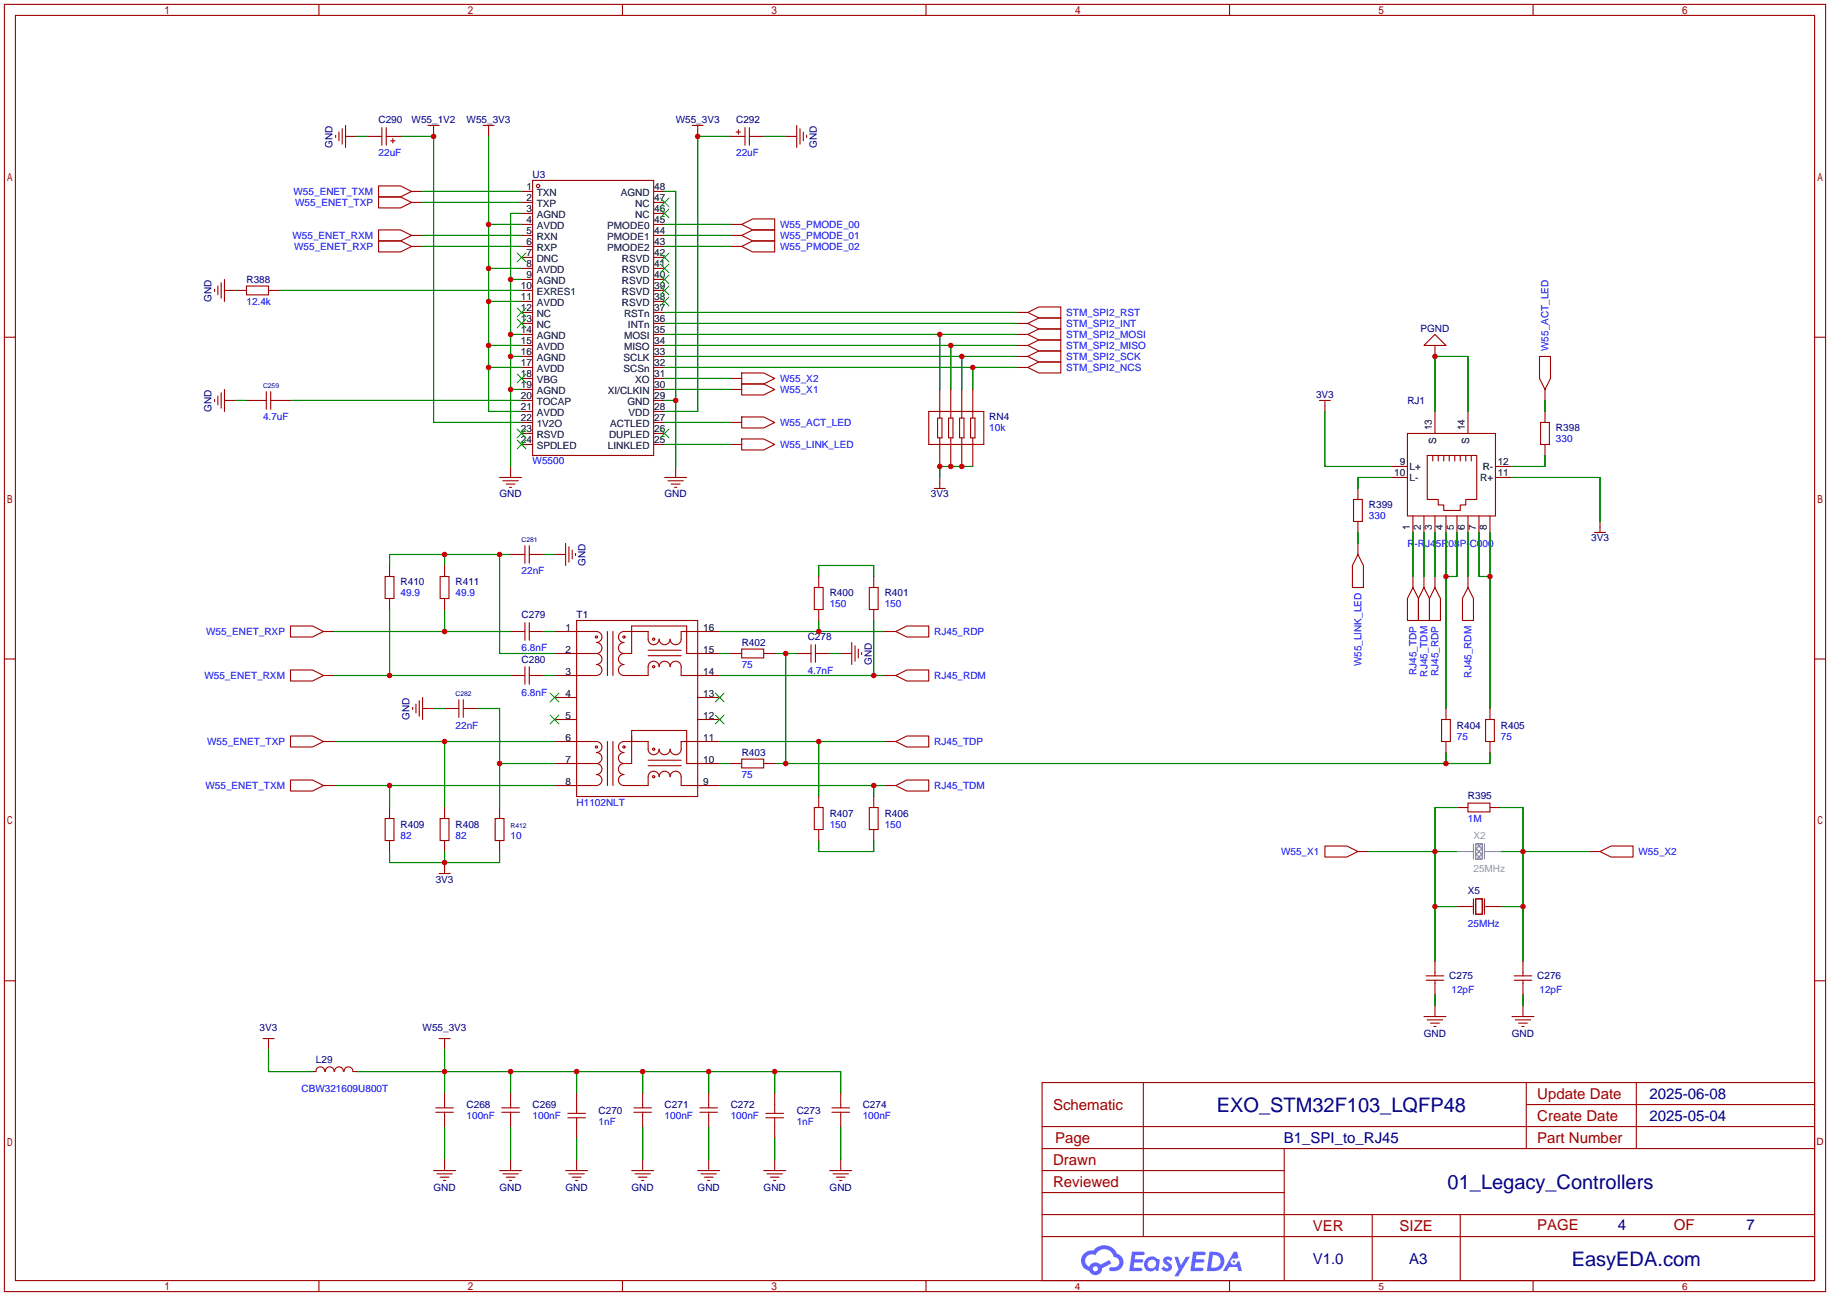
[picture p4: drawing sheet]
<svg xmlns="http://www.w3.org/2000/svg" width="422mm" height="299mm" viewBox="0 0 422 299" stroke-linecap="round" stroke-linejoin="round" font-family="sans-serif">
<g fill="none" stroke="#a10000" stroke-width=".25">
<path d="M1 1h420.4v297.2h-420.4zM3.6 3.6h415.2v292.1h-415.2zM73.6 1v2.6M143.7 1v2.6M213.7 1v2.6M283.8 1v2.6M353.9 1v2.6M1 77.9h2.6M418.8 77.9h2.6M1 152.1h2.6M418.8 152.1h2.6M1 226.4h2.6"/>
<path d="M418.8 226.4h2.6M240.5 249.9h178.3v45.8h-178.3zM263.9 249.9v35.6M352.3 249.9v15.3M352.3 255h66.5M377.7 249.9v15.3M240.5 270.3h55.9M240.5 265.2h178.3M240.5 275.3h55.9M240.5 260.1h178.3M296.4 265.2v30.5M73.6 295.7v2.5"/>
<path d="M143.7 295.7v2.5M213.7 295.7v2.5M240.5 285.5h178.3M240.5 280.4h178.3M283.8 295.7v2.5M316.7 280.4v15.3M337.1 280.4v15.3M353.9 295.7v2.5"/>
</g>
<g fill="#5487ff">
<path d="M268.8 290.3a1.3 1.3 0 0 1 1.8 .3l-.4 .6a.54 .54 0 0 0-.9-.2l.1 .2a1.28 1.28 0 0 1 .8 2 1.53 1.53 0 0 1-2.2-.3l.6-.6 .7 .5a.31 .31 0 0 0 .4-.3 .31 .31 0 0 0-.3-.3 1.12 1.12 0 0 1-.6-1.9z"/>
<path d="M271.1 290.2h.8l.7 1.9 1.1-1.9h1l-2.8 4.5h-.8l.9-1.7z"/>
<path d="M261.3 289h2.2a.46 .46 0 0 1 .6 .1 .46 .46 0 0 1 .1 .5l-.4 .2h-1.7l-.2 .9h1.7a.4 .4 0 0 1 .3 .4 .4 .4 0 0 1-.4 .4h-1.7l-.2 1.2h1.4a.46 .46 0 0 1 .5 .1 .46 .46 0 0 1 .1 .5l-.3 .2h-2.7z"/>
<path d="M275.4 289h2.2a.47 .47 0 0 1 .6 .1 .47 .47 0 0 1 .1 .5l-.4 .2h-1.7l-.2 .9h1.7a.4 .4 0 0 1 .3 .4 .4 .4 0 0 1-.4 .4h-1.7l-.2 1.2h1.4a.46 .46 0 0 1 .5 .1 .46 .46 0 0 1 .1 .5l-.3 .2h-2.6z"/>
<path d="M284.8 289h.7l.4 1.3-.7 .4a.75 .75 0 0 0-1.1 .3 .75 .75 0 0 0 .5 1 .75 .75 0 0 0 .9-.6l.6-.3 .6 2.4h-.9l-.2-1h-1.9l-.5 1h-.9z"/>
<path d="M279.2 289l-.7 4.5h1.5a2.27 2.27 0 0 0 2.6-2.3 2.27 2.27 0 0 0-2.7-2.2zM280 289.8a1.5 1.5 0 0 1 1.7 1.5 1.5 1.5 0 0 1-1.9 1.4h-.3z"/>
<path d="M264.6 290.6a1.6 1.6 0 0 0-.3 2.3 1.6 1.6 0 0 0 2.3 .2l.8 .4 .3-2.5-.2-.3h-.4a1.58 1.58 0 0 0-2.5-.1zM265.2 291.1a.99 .99 0 0 1 1.6 .6 .99 .99 0 0 1-1.3 1.1 .98 .98 0 0 1-.3-1.7z"/>
<path d="M250.2 289.4a2.37 2.37 0 0 0 1.2 4 1.54 1.54 0 0 0 1.7 1 1.54 1.54 0 0 0 1.3-1.6l2.1-1.1-.4-.8-2.1 1.1a1.57 1.57 0 0 0-2.6 .4 1.5 1.5 0 0 1-.7-2.1 1.5 1.5 0 0 1 2.1-.5 2.23 2.23 0 0 1 2.3-1.4 2.23 2.23 0 0 1 2 1.8 1.16 1.16 0 0 1 1.3 1.1 1.16 1.16 0 0 1-1.1 1.3h-.7a.47 .47 0 0 0-.6 .3 .47 .47 0 0 0 .4 .6 2.14 2.14 0 0 0 2.8-1.4 2.14 2.14 0 0 0-1.4-2.7 3.2 3.2 0 0 0-5.4-.7l-1.2 .1zM252.3 292.9a.58 .58 0 0 1 1.1 0 .58 .58 0 0 1-1.1 0z"/>
<circle cx="284.8" cy="291.3" r=".28"/>
</g>
<g fill="none" stroke="#a10000" stroke-width=".25">
<path d="M77.5 31.2v.6M78.2 30.5v2M79 29.7v3.6M79.8 31.5h2.5M79.8 29v5M84.8 31.5h3.3M88.1 29.5v4M89.2 29.5v4M89.2 31.5h3.3M90.2 32.5h1M90.7 32v1M98.8 29h2.5"/>
<path d="M100.1 29v2.5M111.5 29h2.5M112.8 29v2.5M159.8 29h2.5M161 29v2.5M168.7 31.5h3.3M169.9 30.5h1M170.4 30v1M172 29.5v4M173 31.5h3.3M173 29.5v4M181.4 31.5h2.5"/>
<path d="M183.9 29v5M184.7 29.7v3.6M185.4 30.5v2M186.2 31.2v.6M87.4 42.9h5.1l2.5 1.3-2.5 1.3h-5.1zM87.4 45.5h5.1l2.5 1.2-2.5 1.3h-5.1zM87.4 53.1h5.1l2.5 1.3-2.5 1.2h-5.1zM87.4 55.6h5.1l2.5 1.3-2.5 1.3h-5.1zM95 44.2h2.5M95 46.7h2.5M95 54.4h2.5M95 56.9h2.5"/>
<path d="M120.4 44.2h2.5M120.4 46.7h2.5M120.4 49.3h2.5M120.4 51.8h2.5M120.4 54.4h2.5M120.4 56.9h2.5M120.4 59.4h2.5M122.9 41.7h28v63.5h-28zM150.9 44.2h2.5M150.9 46.7h2.5M150.9 49.3h2.5M150.9 51.8h2.5"/>
<path d="M150.9 54.4h2.5M150.9 56.9h2.5M150.9 59.4h2.5M168.7 51.8h2.5M168.7 54.4h2.5M168.7 56.9h2.5M171.2 56.9l2.5-1.3h5.1v2.6h-5.1zM171.2 51.8l2.5-1.3h5.1v2.6h-5.1zM171.2 54.4l2.5-1.3h5.1v2.5h-5.1zM49.5 66.8v.5M50.3 66v2.1M51.1 65.3v3.5"/>
<path d="M51.8 67.1h5.1M51.8 64.5v5.1M56.9 66h5.1v2.1h-5.1zM62 67.1h2.5M120.4 62h2.5M120.4 64.5h2.5M120.4 67.1h2.5M120.4 69.6h2.5M120.4 72.1h2.5M120.4 74.7h2.5M120.4 77.2h2.5M120.4 79.8h2.5"/>
<path d="M150.9 62h2.5M150.9 64.5h2.5M150.9 67.1h2.5M150.9 69.6h2.5M150.9 72.1h2.5M150.9 74.7h2.5M150.9 77.2h2.5M150.9 79.8h2.5M234.7 72.1h2.5M234.7 74.7h2.5M234.7 77.2h2.5M234.7 79.8h2.5"/>
<path d="M237.2 77.2l2.6-1.3h5.1v2.6h-5.1zM237.2 79.8l2.6-1.3h5.1v2.5h-5.1zM237.2 72.1l2.6-1.2h5.1v2.5h-5.1zM237.2 74.7l2.6-1.3h5.1v2.5h-5.1zM328.7 79.8l2.5-2.6 2.6 2.6zM331.2 79.8v2.5M49.5 92.2v.5M50.3 91.4v2.1M51.1 90.7v3.5M51.8 92.5h2.6M51.8 89.9v5.1M56.9 92.5h4.6"/>
<path d="M61.5 90.4v4.1M62.5 92.5h4.6M62.5 90.4v4.1M120.4 82.3h2.5M120.4 84.8h2.5M120.4 87.4h2.5M120.4 89.9h2.5M120.4 92.5h2.5M120.4 95h2.5M120.4 97.5h2.5M150.9 82.3h2.5M150.9 84.8h2.5"/>
<path d="M150.9 87.4h2.5M150.9 89.9h2.5M150.9 92.5h2.5M150.9 95h2.5M150.9 97.5h2.5M168.7 87.4h2.5M168.7 89.9h2.5M168.7 97.5h2.5M171.2 96.3h5.1l2.5 1.2-2.5 1.3h-5.1zM171.2 86.1h5.1l2.5 1.3-2.5 1.2h-5.1zM171.2 88.6h5.1l2.5 1.3-2.5 1.3h-5.1zM214.4 95h12.7v7.6h-12.7z"/>
<path d="M216.4 96.5h1v4.6h-1zM216.9 89.9v6.6M218.9 96.5h1.1v4.6h-1.1zM219.5 89.9v6.6M221.5 96.5h1v4.6h-1zM222 89.9v6.6M224 96.5h1v4.6h-1zM224.5 89.9v6.6M234.7 82.3h2.5M234.7 84.8h2.5M237.2 82.3l2.6-1.3h5.1v2.6h-5.1zM237.2 84.8l2.6-1.2h5.1v2.5h-5.1z"/>
<path d="M304.5 92.5h2.6M305.8 92.5v2.5M331.2 95v5.1M338.8 95v5.1M355.3 82.3h2.6v5.1l-1.3 2.5-1.3-2.5zM355.6 97.5h2v5.1h-2zM356.6 89.9v2.6M356.6 95v2.5M115.3 110.2h5.1M116.1 111h3.5M116.8 111.8h2.1M117.6 112.5h.5"/>
<path d="M117.9 107.7v2.5M120.4 100.1h2.5M120.4 102.6h2.5M150.9 100.1h2.5M150.9 102.6h2.5M153.4 110.2h5.1M154.2 111h3.5M154.9 111.8h2.1M155.7 112.5h.5M156 107.7v2.5M168.7 102.6h2.5M171.2 101.3h5.1l2.5 1.3-2.5 1.3h-5.1z"/>
<path d="M215.6 112.8h2.6M216.9 101.1v6.6M216.9 110.2v2.6M219.5 101.1v6.6M222 101.1v6.6M224.5 101.1v6.6M312.4 115.3h2.1v5.1h-2.1zM313.4 112.8v2.5M321.1 110.2h3.8M321.1 107.7h3.8M324.9 100.1h20.3v19h-20.3zM326.1 119.1v3.8"/>
<path d="M328.7 119.1v3.8M329.4 105.2h11.5v10.1h-2.6v1.3h-1.2v1.3h-3.9v-1.3h-1.2v-1.3h-2.6zM330.7 105.2v1.2M331.2 119.1v3.8M332 105.2v1.2M333.2 105.2v1.2M333.8 119.1v3.8M334.5 105.2v1.2M335.8 105.2v1.2M336.3 119.1v3.8M337.1 105.2v1.2M338.3 105.2v1.2"/>
<path d="M338.8 119.1v3.8M339.6 105.2v1.2M341.4 119.1v3.8M343.9 119.1v3.8M345.2 110.2h3.8M345.2 107.7h3.8M356.6 102.6v2.6M88.9 133.1h2v5.1h-2zM89.9 130.6v2.5M89.9 138.2v2.5M101.6 133.1h2v5.1h-2zM102.6 130.6v2.5"/>
<path d="M102.6 138.2v2.5M117.9 128h3.3M121.2 126v4M122.2 126v4M122.2 128h3.3M128 128h2.6M130.6 125.5v5.1M131.3 126.2v3.6M132.1 127v2M132.8 127.8v.5M188 135.6h2v5.1h-2zM189 133.1v2.5"/>
<path d="M200.7 135.6h2v5.1h-2zM201.7 133.1v2.5M313.4 128l1.3 2.6v5h-2.5v-5zM313.4 120.4v2.5M313.4 125.5v2.5M326.1 135.6l1.3 2.6v5.1h-2.5v-5.1zM326.1 133.1v2.5M328.7 135.6l1.2 2.6v5.1h-2.5v-5.1zM328.7 133.1v2.5M331.2 135.6l1.3 2.6v5.1h-2.6v-5.1zM331.2 133.1v2.5M338.8 135.6l1.3 2.6v5.1h-2.5v-5.1z"/>
<path d="M338.8 133.1v2.5M368 122.9h2.6M369.3 120.4v2.5M67.1 144.5h5l2.6 1.3-2.6 1.3h-5zM67.1 154.7h5l2.6 1.3-2.6 1.2h-5zM74.7 156h2.5M74.7 145.8h2.5M117.9 156h3.3M117.9 145.8h3.3M121.2 143.8v4M121.2 153.9v4.1M122.2 156h3.3"/>
<path d="M122.2 145.8h3.3M122.2 143.8v4M122.2 153.9v4.1M128 145.8h9.7a1.27 1.27 0 0 1 1.2 1.3 1.27 1.27 0 0 1-1.2 1.2 1.27 1.27 0 0 1 1.2 1.3 1.27 1.27 0 0 1-1.2 1.3M128 150.9h9.7M133.1 143.3h27.9v40.6h-27.9zM137.7 150.9a1.27 1.27 0 0 1 1.2 1.2 1.27 1.27 0 0 1-1.2 1.3 1.27 1.27 0 0 1 1.2 1.3 1.27 1.27 0 0 1-1.2 1.3h-9.7M140.2 145.8v10.2M141.5 145.8v10.2M144 150.9a1.27 1.27 0 0 0-1.3 1.2 1.27 1.27 0 0 0 1.3 1.3 1.27 1.27 0 0 0-1.3 1.3 1.27 1.27 0 0 0 1.3 1.3h5.6v-2.1a1.27 1.27 0 0 1 1.3-1.2 1.27 1.27 0 0 1 1.2 1.2 1.27 1.27 0 0 1 1.3-1.2 1.27 1.27 0 0 1 1.3 1.2 1.27 1.27 0 0 1 1.3-1.2 1.27 1.27 0 0 1 1.2 1.2v2.1h8.9M144 150.9h1.8v-6.4h12.7v6.4h7.6M149.6 151.4h7.6"/>
<path d="M149.6 150.1h7.6M166.1 145.8h-8.9v1.8a1.27 1.27 0 0 1-1.2 1.2 1.27 1.27 0 0 1-1.3-1.2 1.27 1.27 0 0 1-1.3 1.2 1.27 1.27 0 0 1-1.3-1.2 1.27 1.27 0 0 1-1.2 1.2 1.27 1.27 0 0 1-1.3-1.2v-1.8h-5.6a1.27 1.27 0 0 0-1.3 1.3 1.27 1.27 0 0 0 1.3 1.2 1.27 1.27 0 0 0-1.3 1.3 1.27 1.27 0 0 0 1.3 1.3M168.7 150.9h2.5M171.2 149.9h5.1v2h-5.1zM176.3 150.9h2.5M183.9 150.9h3.3M187.2 148.8v4.1M188.2 150.9h3.3M188.2 148.8v4.1M189 140.7v2.6M194.1 150.9h2.5M196.6 148.3v5.1"/>
<path d="M197.4 149.1v3.6M198.1 149.9v2M198.9 150.6v.5M201.7 140.7v2.6M204.2 156h2.6M204.2 145.8h2.6M206.8 145.8l2.5-1.3h5.1v2.6h-5.1zM206.8 156l2.5-1.3h5.1v2.5h-5.1zM67.1 169.9h5l2.6 1.3-2.6 1.3h-5zM74.7 171.2h2.5M95.2 163.3v.5M96 162.6v2"/>
<path d="M96.8 161.8v3.6M97.5 163.6h2.6M97.5 161v5.1M102.6 163.6h3.3M105.9 161.5v4.1M106.9 163.6h3.3M106.9 161.5v4.1M128 171.2h9.7a1.27 1.27 0 0 1 1.2 1.3 1.27 1.27 0 0 1-1.2 1.2 1.27 1.27 0 0 1 1.2 1.3 1.27 1.27 0 0 1-1.2 1.3M128 176.3h9.7M128 161h5.1M128 166.1h5.1M137.7 176.3a1.27 1.27 0 0 1 1.2 1.2 1.27 1.27 0 0 1-1.2 1.3 1.27 1.27 0 0 1 1.2 1.3 1.27 1.27 0 0 1-1.2 1.3h-9.7"/>
<path d="M140.2 171.2v10.2M141.5 171.2v10.2M144 176.3a1.27 1.27 0 0 0-1.3 1.2 1.27 1.27 0 0 0 1.3 1.3 1.27 1.27 0 0 0-1.3 1.3 1.27 1.27 0 0 0 1.3 1.3h5.6v-2.1a1.27 1.27 0 0 1 1.3-1.2 1.27 1.27 0 0 1 1.2 1.2 1.27 1.27 0 0 1 1.3-1.2 1.27 1.27 0 0 1 1.3 1.2 1.27 1.27 0 0 1 1.3-1.2 1.27 1.27 0 0 1 1.2 1.2v2.1h8.9M144 176.3h1.8v-7.6h12.7v7.6h7.6M149.6 176.8h7.6M149.6 175.5h7.6M161 161h5.1M161 166.1h5.1M166.1 171.2h-8.9v1.8a1.27 1.27 0 0 1-1.2 1.2 1.27 1.27 0 0 1-1.3-1.2 1.27 1.27 0 0 1-1.3 1.2 1.27 1.27 0 0 1-1.3-1.2 1.27 1.27 0 0 1-1.2 1.2 1.27 1.27 0 0 1-1.3-1.2v-1.8h-5.6a1.27 1.27 0 0 0-1.3 1.3 1.27 1.27 0 0 0 1.3 1.2 1.27 1.27 0 0 0-1.3 1.3 1.27 1.27 0 0 0 1.3 1.3M168.7 176.3h2.5M171.2 175.3h5.1v2h-5.1zM176.3 176.3h2.5"/>
<path d="M204.2 171.2h2.6M206.8 171.2l2.5-1.3h5.1v2.6h-5.1zM332.7 166.1h2.1v5.1h-2.1zM333.8 163.6v2.5M333.8 171.2v2.5M342.9 166.1h2v5.1h-2zM343.9 163.6v2.5M343.9 171.2v2.5M67.1 180.1h5l2.6 1.3-2.6 1.2h-5zM74.7 181.4h2.5M88.9 189h2v5.1h-2zM89.9 186.4v2.6"/>
<path d="M89.9 194.1v2.5M101.6 189h2v5.1h-2zM102.6 186.4v2.6M102.6 194.1v2.5M102.6 199.1v2.6M114.3 189h2v5.1h-2zM115.3 186.4v2.6M115.3 194.1v2.5M188 186.4h2v5.1h-2zM189 183.9v2.5M189 191.5v2.6M200.7 186.4h2v5.1h-2z"/>
<path d="M201.7 183.9v2.5M201.7 191.5v2.6M204.2 181.4h2.6M206.8 181.4l2.5-1.3h5.1v2.5h-5.1zM305.8 195.3h5.1l2.5 1.3-2.5 1.3h-5.1zM313.4 196.6h2.6M336.3 186.4h2.5M338.8 185.4h5.1v2.1h-5.1zM343.9 186.4h2.6M366.8 196.6h2.5M369.3 196.6l2.6-1.3h5v2.6h-5zM101.3 201.7h2.6"/>
<path d="M336.3 209.3h3.6M340.1 207.5v3.6M340.6 207.5h1.5v3.6h-1.5zM342.6 207.5v3.6M342.9 209.3h3.6M60.7 239.8h2.5M62 239.8v2.5M101.3 239.8h2.6M102.6 239.8v2.5M328.7 234.7h5.1M329.2 225.3h4M329.2 226.3h4"/>
<path d="M329.4 235.5h3.6M330.2 236.2h2M331 237h.5M331.2 222v3.3M331.2 226.3v3.3M331.2 232.2v2.5M349 234.7h5.1M349.5 225.3h4.1M349.5 226.3h4.1M349.8 235.5h3.5M350.5 236.2h2.1M351.3 237h.5"/>
<path d="M351.5 222v3.3M351.5 226.3v3.3M351.5 232.2v2.5M72.1 247.4h.8M72.9 247.4a1.01 1.01 0 0 1 1-1.1 1.01 1.01 0 0 1 1.1 1.1M75.1 247.4a1.01 1.01 0 0 1 1-1.1 1.01 1.01 0 0 1 1 1.1M77.2 247.4a1.01 1.01 0 0 1 1-1.1 1.01 1.01 0 0 1 1.1 1.1M79.4 247.4a1.01 1.01 0 0 1 1-1.1 1.01 1.01 0 0 1 1 1.1M81.5 247.4h.8M100.6 256.8h4M100.6 255.8h4M102.6 252.5v3.3"/>
<path d="M102.6 256.8v3.3M115.8 256.8h4.1M115.8 255.8h4.1M117.9 252.5v3.3M117.9 256.8v3.3M131.1 258.1h4M131.1 257h4M133.1 252.5v4.5M133.1 258.1v4.5M146.3 256.8h4.1M146.3 255.8h4.1M148.3 252.5v3.3"/>
<path d="M148.3 256.8v3.3M161.5 256.8h4.1M161.5 255.8h4.1M163.6 252.5v3.3M163.6 256.8v3.3M176.8 258.1h4M176.8 257h4M178.8 252.5v4.5M178.8 258.1v4.5M192 256.8h4.1M192 255.8h4.1M194.1 252.5v3.3"/>
<path d="M194.1 256.8v3.3M100.1 270.3h5.1M100.8 271h3.6M101.6 271.8h2M102.4 272.5h.5M102.6 267.7v2.6M115.3 270.3h5.1M116.1 271h3.5M116.8 271.8h2.1M117.6 272.5h.5M117.9 267.7v2.6M130.6 270.3h5"/>
<path d="M131.3 271h3.6M132.1 271.8h2M132.8 272.5h.5M133.1 267.7v2.6M145.8 270.3h5.1M146.6 271h3.5M147.3 271.8h2.1M148.1 272.5h.5M148.3 267.7v2.6M161 270.3h5.1M161.8 271h3.6M162.6 271.8h2"/>
<path d="M163.3 272.5h.5M163.6 267.7v2.6M176.3 270.3h5.1M177 271h3.6M177.8 271.8h2M178.6 272.5h.5M178.8 267.7v2.6M191.5 270.3h5.1M192.3 271h3.5M193 271.8h2.1M193.8 272.5h.5M194.1 267.7v2.6"/>
<circle cx="124.2" cy="42.9" r=".38"/>
<circle cx="137.7" cy="147.1" r=".25"/>
<circle cx="144" cy="147.1" r=".25"/>
<circle cx="150.9" cy="147.6" r=".25"/>
<circle cx="150.9" cy="153.9" r=".25"/>
<circle cx="137.7" cy="172.5" r=".25"/>
<circle cx="144" cy="172.5" r=".25"/>
<circle cx="150.9" cy="173" r=".25"/>
<circle cx="150.9" cy="179.3" r=".25"/>
</g>
<g fill="none" stroke="#3c3" stroke-width=".25">
<path d="M119.4 58.4l2 2.1M121.4 58.4l-2 2.1M152.4 58.4l2 2.1M152.4 48.3l2 2M152.4 45.7l2 2.1M154.4 58.4l-2 2.1M154.4 48.3l-2 2M154.4 45.7l-2 2.1M119.4 71.1l2 2.1M119.4 73.7l2 2M121.4 71.1l-2 2.1M121.4 73.7l-2 2"/>
<path d="M152.4 68.6l2 2M152.4 66l2 2.1M152.4 63.5l2 2M152.4 61l2 2M154.4 66l-2 2.1M154.4 68.6l-2 2M154.4 63.5l-2 2M154.4 61l-2 2M119.4 86.4l2 2M119.4 99.1l2 2M121.4 86.4l-2 2M121.4 99.1l-2 2"/>
<path d="M152.4 99.1l2 2M154.4 99.1l-2 2M119.4 101.6l2 2M121.4 101.6l-2 2M127 160l2 2.1M127 165.1l2 2M129 160l-2 2.1M129 165.1l-2 2M165.1 160l2 2.1M165.1 165.1l2 2M167.1 160l-2 2.1M167.1 165.1l-2 2"/>
</g>
<g fill="none" stroke="#008700" stroke-width=".25">
<path d="M82.3 31.5h2.5M92.5 31.5h7.6v66h20.3M112.8 31.5v63.5h7.6M168.7 31.5h-7.7v63.5h-7.6M176.3 31.5h5.1M97.5 44.2h22.9M97.5 46.7h22.9M97.5 54.4h22.9M97.5 56.9h22.9M112.8 51.8h7.6M120.4 49.3h-2.5v58.4M153.4 44.2h2.6v63.5"/>
<path d="M153.4 54.4h15.3M153.4 56.9h15.3M153.4 51.8h15.3M54.4 67.1h.1M64.5 67.1h55.9M112.8 79.8h7.6M112.8 62h7.6M112.8 69.6h7.6M117.9 77.2h2.5M117.9 64.5h2.5M153.4 77.2h81.3M153.4 79.8h81.3"/>
<path d="M153.4 72.1h81.3M153.4 74.7h81.3M216.9 77.2v12.7M219.5 79.8v10.1M54.4 92.5h2.5M67.1 92.5h53.3M112.8 84.8h7.6M117.9 89.9h2.5M117.9 82.3h2.5M153.4 89.9h15.3M153.4 82.3h81.3M153.4 92.5h2.6"/>
<path d="M153.4 84.8h81.3M153.4 97.5h15.3M153.4 87.4h15.3M222 82.3v7.6M224.5 84.8v5.1M305.8 95v12.7h15.3M331.2 95v-12.7h7.6v12.7M356.6 92.5v2.5M153.4 102.6h15.3M224.5 107.7h-7.6v2.5M321.1 110.2h-7.7v2.6M349 110.2h20.3v10.2"/>
<path d="M356.6 105.2v2.5h-7.6M102.6 128v2.6M115.3 128v22.9h12.7M117.9 128h-28v2.6M125.5 128h2.5M189 133.1v-2.5h12.7v2.5M313.4 122.9v2.6M326.1 122.9v10.2M328.7 122.9v10.2M331.2 122.9v10.2M333.8 122.9v40.7M336.3 122.9v10.2h-2.5"/>
<path d="M338.8 122.9v10.2M341.4 122.9v10.2h2.5M343.9 122.9v40.7M77.2 145.8h40.7M77.2 156h40.7M89.9 140.7v15.3M102.6 140.7v5.1M125.5 145.8h2.5M125.5 156h2.5M166.1 145.8h38.1M166.1 156h38.1M166.1 150.9h2.6"/>
<path d="M178.8 150.9h5.1M181.4 150.9v25.4M189 143.3v2.5M191.5 150.9h2.6M201.7 143.3v12.7M77.2 171.2h50.8M100.1 163.6h2.5M102.6 171.2v15.2M110.2 163.6h5.1v22.8M115.3 176.3h12.7M166.1 171.2h38.1M166.1 176.3h2.6"/>
<path d="M189 171.2v12.7M333.8 173.7v2.6M343.9 173.7v2.6h-165.1M77.2 181.4h50.8M89.9 181.4v5M89.9 196.6v2.5h25.4v-2.5M102.6 196.6v2.5M166.1 181.4h38.1M189 194.1v2.5h12.7v-2.5M201.7 181.4v2.5M316 196.6h20.3M336.3 186.4h-5.1v35.6"/>
<path d="M346.5 186.4h5v35.6M346.5 196.6h20.3M331.2 209.3h5.1M346.5 209.3h5M331.2 229.6v2.6M351.5 229.6v2.6M62 242.3v5.1h10.1M82.3 247.4h111.8v5.1M102.6 242.3v10.2M117.9 247.4v5.1M133.1 247.4v5.1M148.3 247.4v5.1"/>
<path d="M163.6 247.4v5.1M178.8 247.4v5.1M102.6 260.1v7.6M117.9 260.1v7.6M133.1 262.6v5.1M148.3 260.1v7.6M163.6 260.1v7.6M178.8 262.6v5.1M194.1 260.1v7.6"/>
</g>
<path d="M336.3 196.6h3.8M340.1 194.8v3.6M340.6 194.8h1.5v3.6h-1.5zM342.6 196.6h3.9M342.6 194.8v3.6" fill="none" stroke="#999" stroke-width=".25"/>
<path d="M340.6 197.1l1.3 1.3M340.6 195.8l1.5 1.6M340.9 194.8l1.2 1.3M341.9 194.8l-1.3 1.3M342.1 195.8l-1.5 1.6M342.1 197.1l-1.2 1.3" fill="none" stroke="#999" stroke-width=".23"/>
<g fill="#c00">
<circle cx="117.9" cy="89.9" r=".63"/>
<circle cx="117.9" cy="82.3" r=".63"/>
<circle cx="117.9" cy="77.2" r=".63"/>
<circle cx="117.9" cy="64.5" r=".63"/>
<circle cx="156" cy="92.5" r=".63"/>
<circle cx="216.9" cy="77.2" r=".63"/>
<circle cx="219.5" cy="79.8" r=".63"/>
<circle cx="222" cy="82.3" r=".63"/>
<circle cx="224.5" cy="84.8" r=".63"/>
<circle cx="112.8" cy="51.8" r=".63"/>
<circle cx="112.8" cy="62" r=".63"/>
<circle cx="112.8" cy="69.6" r=".63"/>
<circle cx="112.8" cy="79.8" r=".63"/>
<circle cx="112.8" cy="84.8" r=".63"/>
<circle cx="100.1" cy="31.5" r=".63"/>
<circle cx="161" cy="31.5" r=".63"/>
<circle cx="102.6" cy="247.4" r=".63"/>
<circle cx="117.9" cy="247.4" r=".63"/>
<circle cx="133.1" cy="247.4" r=".63"/>
<circle cx="148.3" cy="247.4" r=".63"/>
<circle cx="163.6" cy="247.4" r=".63"/>
<circle cx="178.8" cy="247.4" r=".63"/>
<circle cx="351.5" cy="196.6" r=".63"/>
<circle cx="351.5" cy="209.3" r=".63"/>
<circle cx="331.2" cy="196.6" r=".63"/>
<circle cx="331.2" cy="209.3" r=".63"/>
<circle cx="102.6" cy="171.2" r=".63"/>
<circle cx="89.9" cy="181.4" r=".63"/>
<circle cx="189" cy="171.2" r=".63"/>
<circle cx="201.7" cy="181.4" r=".63"/>
<circle cx="189" cy="145.8" r=".63"/>
<circle cx="201.7" cy="156" r=".63"/>
<circle cx="331.2" cy="82.3" r=".63"/>
<circle cx="343.9" cy="133.1" r=".63"/>
<circle cx="333.8" cy="133.1" r=".63"/>
<circle cx="181.4" cy="150.9" r=".63"/>
<circle cx="181.4" cy="176.3" r=".63"/>
<circle cx="333.8" cy="176.3" r=".63"/>
<circle cx="102.6" cy="145.8" r=".63"/>
<circle cx="89.9" cy="156" r=".63"/>
<circle cx="102.6" cy="128" r=".63"/>
<circle cx="115.3" cy="128" r=".63"/>
<circle cx="115.3" cy="176.3" r=".63"/>
<circle cx="102.6" cy="199.1" r=".63"/>
<circle cx="216.9" cy="107.7" r=".63"/>
<circle cx="219.5" cy="107.7" r=".63"/>
<circle cx="222" cy="107.7" r=".63"/>
</g>
<g font-size="4.6" fill="#000080">
<text x="280.9" y="256.6">EXO_STM32F103_LQFP48</text>
<text x="334.1" y="274.4">01_Legacy_Controllers</text>
<text x="362.8" y="292.2">EasyEDA.com</text>
</g>
<g font-size="3.5" fill="#a00000">
<text x="243.1" y="256.2">Schematic</text>
<text x="354.8" y="253.7">Update Date</text>
<text x="243.6" y="263.8">Page</text>
<text x="354.8" y="258.8">Create Date</text>
<text x="354.8" y="263.8">Part Number</text>
<text x="243.1" y="268.9">Drawn</text>
<text x="243.1" y="274">Reviewed</text>
<text x="303" y="284.2">VER</text>
<text x="323" y="284.2">SIZE</text>
<text x="354.8" y="283.9">PAGE</text>
<text x="386.3" y="283.9">OF</text>
</g>
<g font-size="3.5" fill="#000080">
<text x="380.7" y="253.7">2025-06-08</text>
<text x="296.3" y="263.8">B1_SPI_to_RJ45</text>
<text x="380.7" y="258.8">2025-05-04</text>
<text x="373.4" y="283.9">4</text>
<text x="403.2" y="283.9">7</text>
<text x="303" y="291.8">V1.0</text>
<text x="325.3" y="291.8">A3</text>
</g>
<g font-size="2.3" fill="#000080">
<text x="87.4" y="28.5">C290</text>
<text x="95" y="28.5">W55_1V2</text>
<text x="107.7" y="28.5">W55_3V3</text>
<text x="156" y="28.5">W55_3V3</text>
<text x="169.9" y="28.5">C292</text>
<text x="76.8" y="34.1" transform="rotate(-90 76.8 34.1)">GND</text>
<text x="188.5" y="34.1" transform="rotate(-90 188.5 34.1)">GND</text>
<text x="122.9" y="41.2">U3</text>
<text x="56.9" y="65.3">R388</text>
<text x="48.8" y="69.6" transform="rotate(-90 48.8 69.6)">GND</text>
<text x="327.9" y="76.8">PGND</text>
<text x="48.8" y="95" transform="rotate(-90 48.8 95)">GND</text>
<text x="303.8" y="92">3V3</text>
<text x="324.9" y="93.3">RJ1</text>
<text x="228.3" y="97.1">RN4</text>
<text x="359.2" y="99.6">R398</text>
<text x="115.3" y="114.9">GND</text>
<text x="153.4" y="114.9">GND</text>
<text x="214.9" y="114.9">3V3</text>
<text x="316" y="117.4">R399</text>
<text x="367.3" y="125">3V3</text>
<text x="135.2" y="130.6" transform="rotate(-90 135.2 130.6)">GND</text>
<text x="92.5" y="135.2">R410</text>
<text x="105.2" y="135.2">R411</text>
<text x="191.5" y="137.7">R400</text>
<text x="204.2" y="137.7">R401</text>
<text x="120.4" y="142.8">C279</text>
<text x="133.1" y="142.8">T1</text>
<text x="171.2" y="149.1">R402</text>
<text x="186.4" y="147.9">C278</text>
<text x="120.4" y="153">C280</text>
<text x="201.2" y="153.4" transform="rotate(-90 201.2 153.4)">GND</text>
<text x="94.5" y="166.1" transform="rotate(-90 94.5 166.1)">GND</text>
<text x="336.3" y="168.2">R404</text>
<text x="346.5" y="168.2">R405</text>
<text x="171.2" y="174.5">R403</text>
<text x="338.8" y="184.5">R395</text>
<text x="92.5" y="191.1">R409</text>
<text x="105.2" y="191.1">R408</text>
<text x="191.5" y="188.5">R407</text>
<text x="204.2" y="188.5">R406</text>
<text x="100.6" y="203.8">3V3</text>
<text x="338.8" y="206.3">X5</text>
<text x="334.5" y="226.1">C275</text>
<text x="354.8" y="226.1">C276</text>
<text x="59.9" y="238">3V3</text>
<text x="97.5" y="238">W55_3V3</text>
<text x="328.7" y="239.3">GND</text>
<text x="349" y="239.3">GND</text>
<text x="72.9" y="245.5">L29</text>
<text x="107.7" y="255.8">C268</text>
<text x="122.9" y="255.8">C269</text>
<text x="138.2" y="257.1">C270</text>
<text x="153.4" y="255.8">C271</text>
<text x="168.7" y="255.8">C272</text>
<text x="183.9" y="257.1">C273</text>
<text x="199.1" y="255.8">C274</text>
<text x="100.1" y="274.9">GND</text>
<text x="115.3" y="274.9">GND</text>
<text x="130.5" y="274.9">GND</text>
<text x="145.8" y="274.9">GND</text>
<text x="161" y="274.9">GND</text>
<text x="176.3" y="274.9">GND</text>
<text x="191.5" y="274.9">GND</text>
</g>
<g font-size="2.3" fill="#00f">
<text x="87.4" y="36.1">22uF</text>
<text x="169.9" y="36.1">22uF</text>
<text x="67.8" y="45">W55_ENET_TXM</text>
<text x="68.1" y="47.5">W55_ENET_TXP</text>
<text x="180.1" y="52.6">W55_PMODE_00</text>
<text x="67.5" y="55.2">W55_ENET_RXM</text>
<text x="67.9" y="57.7">W55_ENET_RXP</text>
<text x="180.1" y="57.7">W55_PMODE_02</text>
<text x="180.1" y="55.2">W55_PMODE_01</text>
<text x="56.9" y="70.4">12.4k</text>
<text x="246.1" y="72.9">STM_SPI2_RST</text>
<text x="246.1" y="75.5">STM_SPI2_INT</text>
<text x="246.1" y="78">STM_SPI2_MOSI</text>
<text x="246.1" y="80.6">STM_SPI2_MISO</text>
<text x="246.1" y="83.1">STM_SPI2_SCK</text>
<text x="357.4" y="81" transform="rotate(-90 357.4 81)">W55_ACT_LED</text>
<text x="180.1" y="88.2">W55_X2</text>
<text x="246.1" y="85.6">STM_SPI2_NCS</text>
<text x="180.1" y="90.7">W55_X1</text>
<text x="60.7" y="97.1">4.7uF</text>
<text x="180.1" y="98.3">W55_ACT_LED</text>
<text x="228.3" y="99.6">10k</text>
<text x="122.9" y="107.2">W5500</text>
<text x="180.1" y="103.4">W55_LINK_LED</text>
<text x="359.2" y="102.2">330</text>
<text x="316" y="119.9">330</text>
<text x="324.9" y="126.3">R-RJ45R08P-C000</text>
<text x="92.5" y="137.7">49.9</text>
<text x="105.2" y="137.7">49.9</text>
<text x="120.4" y="132.6">22nF</text>
<text x="191.5" y="140.3">150</text>
<text x="204.2" y="140.3">150</text>
<text x="47.6" y="146.6">W55_ENET_RXP</text>
<text x="215.6" y="146.6">RJ45_RDP</text>
<text x="120.4" y="150.4">6.8nF</text>
<text x="171.2" y="154.2">75</text>
<text x="186.4" y="155.5">4.7nF</text>
<text x="314.2" y="153.8" transform="rotate(-90 314.2 153.8)">W55_LINK_LED</text>
<text x="326.9" y="155.8" transform="rotate(-90 326.9 155.8)">RJ45_TDP</text>
<text x="47.2" y="156.8">W55_ENET_RXM</text>
<text x="120.4" y="160.6">6.8nF</text>
<text x="215.6" y="156.8">RJ45_RDM</text>
<text x="329.5" y="156.2" transform="rotate(-90 329.5 156.2)">RJ45_TDM</text>
<text x="332" y="156.1" transform="rotate(-90 332 156.1)">RJ45_RDP</text>
<text x="339.6" y="156.5" transform="rotate(-90 339.6 156.5)">RJ45_RDM</text>
<text x="47.8" y="172">W55_ENET_TXP</text>
<text x="105.2" y="168.2">22nF</text>
<text x="215.6" y="172">RJ45_TDP</text>
<text x="336.3" y="170.7">75</text>
<text x="346.5" y="170.7">75</text>
<text x="171.2" y="179.6">75</text>
<text x="47.4" y="182.2">W55_ENET_TXM</text>
<text x="133.1" y="186">H1102NLT</text>
<text x="215.6" y="182.2">RJ45_TDM</text>
<text x="191.5" y="191.1">150</text>
<text x="204.2" y="191.1">150</text>
<text x="338.8" y="189.8">1M</text>
<text x="92.5" y="193.6">82</text>
<text x="105.2" y="193.6">82</text>
<text x="117.9" y="193.6">10</text>
<text x="295.7" y="197.4">W55_X1</text>
<text x="378.2" y="197.4">W55_X2</text>
<text x="338.8" y="213.9">25MHz</text>
<text x="335" y="229.2">12pF</text>
<text x="355.3" y="229.2">12pF</text>
<text x="69.6" y="252">CBW321609U800T</text>
<text x="107.7" y="258.4">100nF</text>
<text x="122.9" y="258.4">100nF</text>
<text x="138.2" y="259.6">1nF</text>
<text x="153.4" y="258.4">100nF</text>
<text x="168.7" y="258.4">100nF</text>
<text x="183.9" y="259.6">1nF</text>
<text x="199.1" y="258.4">100nF</text>
</g>
<g font-size="2.3">
<text x="121.5" y="44">1</text>
<text x="121.5" y="46.5">2</text>
<text x="123.9" y="45.2">TXN</text>
<text x="123.9" y="47.8">TXP</text>
<text x="143.3" y="45.2">AGND</text>
<text x="146.6" y="47.8">NC</text>
<text x="151" y="46.5">47</text>
<text x="151" y="44">48</text>
<text x="121.5" y="49">3</text>
<text x="121.5" y="51.6">4</text>
<text x="123.9" y="50.3">AGND</text>
<text x="123.9" y="52.9">AVDD</text>
<text x="140.2" y="52.9">PMODE0</text>
<text x="146.6" y="50.3">NC</text>
<text x="151" y="51.6">45</text>
<text x="151" y="49">46</text>
<text x="121.5" y="54.1">5</text>
<text x="121.5" y="56.7">6</text>
<text x="121.5" y="59.2">7</text>
<text x="123.9" y="55.4">RXN</text>
<text x="123.9" y="57.9">RXP</text>
<text x="140.2" y="57.9">PMODE2</text>
<text x="140.2" y="55.4">PMODE1</text>
<text x="151" y="59.2">42</text>
<text x="151" y="56.7">43</text>
<text x="151" y="54.1">44</text>
<text x="121.5" y="61.7">8</text>
<text x="121.5" y="64.3">9</text>
<text x="123.9" y="60.5">DNC</text>
<text x="123.9" y="63">AVDD</text>
<text x="123.9" y="65.6">AGND</text>
<text x="143.5" y="65.6">RSVD</text>
<text x="143.5" y="63">RSVD</text>
<text x="143.5" y="60.5">RSVD</text>
<text x="151" y="64.3">40</text>
<text x="151" y="61.7">41</text>
<text x="120.2" y="66.8">10</text>
<text x="120.2" y="69.4">11</text>
<text x="120.2" y="71.9">12</text>
<text x="123.9" y="68.1">EXRES1</text>
<text x="123.9" y="70.6">AVDD</text>
<text x="143.5" y="70.6">RSVD</text>
<text x="143.5" y="68.1">RSVD</text>
<text x="151" y="71.9">37</text>
<text x="151" y="69.4">38</text>
<text x="151" y="66.8">39</text>
<text x="120.2" y="74.4">13</text>
<text x="120.2" y="77">14</text>
<text x="123.9" y="73.2">NC</text>
<text x="123.9" y="75.7">NC</text>
<text x="144" y="73.2">RSTn</text>
<text x="144.9" y="75.7">INTn</text>
<text x="151" y="77">35</text>
<text x="151" y="74.4">36</text>
<text x="120.2" y="79.5">15</text>
<text x="120.2" y="82.1">16</text>
<text x="123.9" y="78.3">AGND</text>
<text x="123.9" y="80.8">AVDD</text>
<text x="123.9" y="83.3">AGND</text>
<text x="143.9" y="83.3">SCLK</text>
<text x="144" y="80.8">MISO</text>
<text x="144" y="78.3">MOSI</text>
<text x="151" y="82.1">33</text>
<text x="151" y="79.5">34</text>
<text x="120.2" y="84.6">17</text>
<text x="120.2" y="87.1">18</text>
<text x="120.2" y="89.7">19</text>
<text x="123.9" y="85.9">AVDD</text>
<text x="123.9" y="88.4">VBG</text>
<text x="143.9" y="85.9">SCSn</text>
<text x="146.6" y="88.4">XO</text>
<text x="151" y="89.7">30</text>
<text x="151" y="87.1">31</text>
<text x="151" y="84.6">32</text>
<text x="120.2" y="92.2">20</text>
<text x="120.2" y="94.8">21</text>
<text x="123.9" y="91">AGND</text>
<text x="123.9" y="93.5">TOCAP</text>
<text x="140.3" y="91">XI/CLKIN</text>
<text x="144.8" y="93.5">GND</text>
<text x="151" y="94.8">28</text>
<text x="151" y="92.2">29</text>
<text x="120.2" y="97.3">22</text>
<text x="120.2" y="99.8">23</text>
<text x="123.9" y="96">AVDD</text>
<text x="123.9" y="98.6">1V2O</text>
<text x="123.9" y="101.1">RSVD</text>
<text x="140.6" y="101.1">DUPLED</text>
<text x="140.8" y="98.6">ACTLED</text>
<text x="145.1" y="96">VDD</text>
<text x="151" y="99.8">26</text>
<text x="151" y="97.3">27</text>
<text x="330.5" y="99.3" transform="rotate(-90 330.5 99.3)">13</text>
<text x="338.1" y="99.3" transform="rotate(-90 338.1 99.3)">14</text>
<text x="120.2" y="102.4">24</text>
<text x="123.9" y="103.7">SPDLED</text>
<text x="140.3" y="103.7">LINKLED</text>
<text x="151" y="102.4">25</text>
<text x="323.1" y="107.5">9</text>
<text x="331.5" y="102.6" transform="rotate(-90 331.5 102.6)">S</text>
<text x="339.1" y="102.6" transform="rotate(-90 339.1 102.6)">S</text>
<text x="345.7" y="107.5">12</text>
<text x="321.8" y="110">10</text>
<text x="325.4" y="108.5">L+</text>
<text x="325.4" y="111">L-</text>
<text x="341.7" y="111">R+</text>
<text x="342.2" y="108.5">R-</text>
<text x="345.7" y="110">11</text>
<text x="325.4" y="122.4" transform="rotate(-90 325.4 122.4)">1</text>
<text x="328" y="122.4" transform="rotate(-90 328 122.4)">2</text>
<text x="330.5" y="122.4" transform="rotate(-90 330.5 122.4)">3</text>
<text x="333" y="122.4" transform="rotate(-90 333 122.4)">4</text>
<text x="335.6" y="122.4" transform="rotate(-90 335.6 122.4)">5</text>
<text x="338.1" y="122.4" transform="rotate(-90 338.1 122.4)">6</text>
<text x="340.7" y="122.4" transform="rotate(-90 340.7 122.4)">7</text>
<text x="343.2" y="122.4" transform="rotate(-90 343.2 122.4)">8</text>
<text x="130.5" y="145.6">1</text>
<text x="162.3" y="145.6">16</text>
<text x="130.5" y="150.6">2</text>
<text x="130.5" y="155.7">3</text>
<text x="162.3" y="150.6">15</text>
<text x="162.3" y="155.7">14</text>
<text x="130.5" y="160.8">4</text>
<text x="162.3" y="160.8">13</text>
<text x="130.5" y="165.9">5</text>
<text x="162.3" y="165.9">12</text>
<text x="130.5" y="171">6</text>
<text x="162.3" y="171">11</text>
<text x="130.5" y="176">7</text>
<text x="162.3" y="176">10</text>
<text x="130.5" y="181.1">8</text>
<text x="162.3" y="181.1">9</text>
</g>
<g font-size="2.3" fill="#999">
<text x="340.1" y="193.6">X2</text>
<text x="340.1" y="201.2">25MHz</text>
</g>
<g font-size="2.3" fill="#a00000">
<text x="419.3" y="264.4">D</text>
<text x="248.1" y="297.7">4</text>
<text x="318.2" y="297.7">5</text>
<text x="388.3" y="297.7">6</text>
</g>
<g font-size="1.6" fill="#000080">
<text x="60.7" y="89.6">C259</text>
<text x="120.4" y="125.2">C281</text>
<text x="105.2" y="160.7">C282</text>
<text x="117.9" y="191.2">R412</text>
</g>
</svg>
